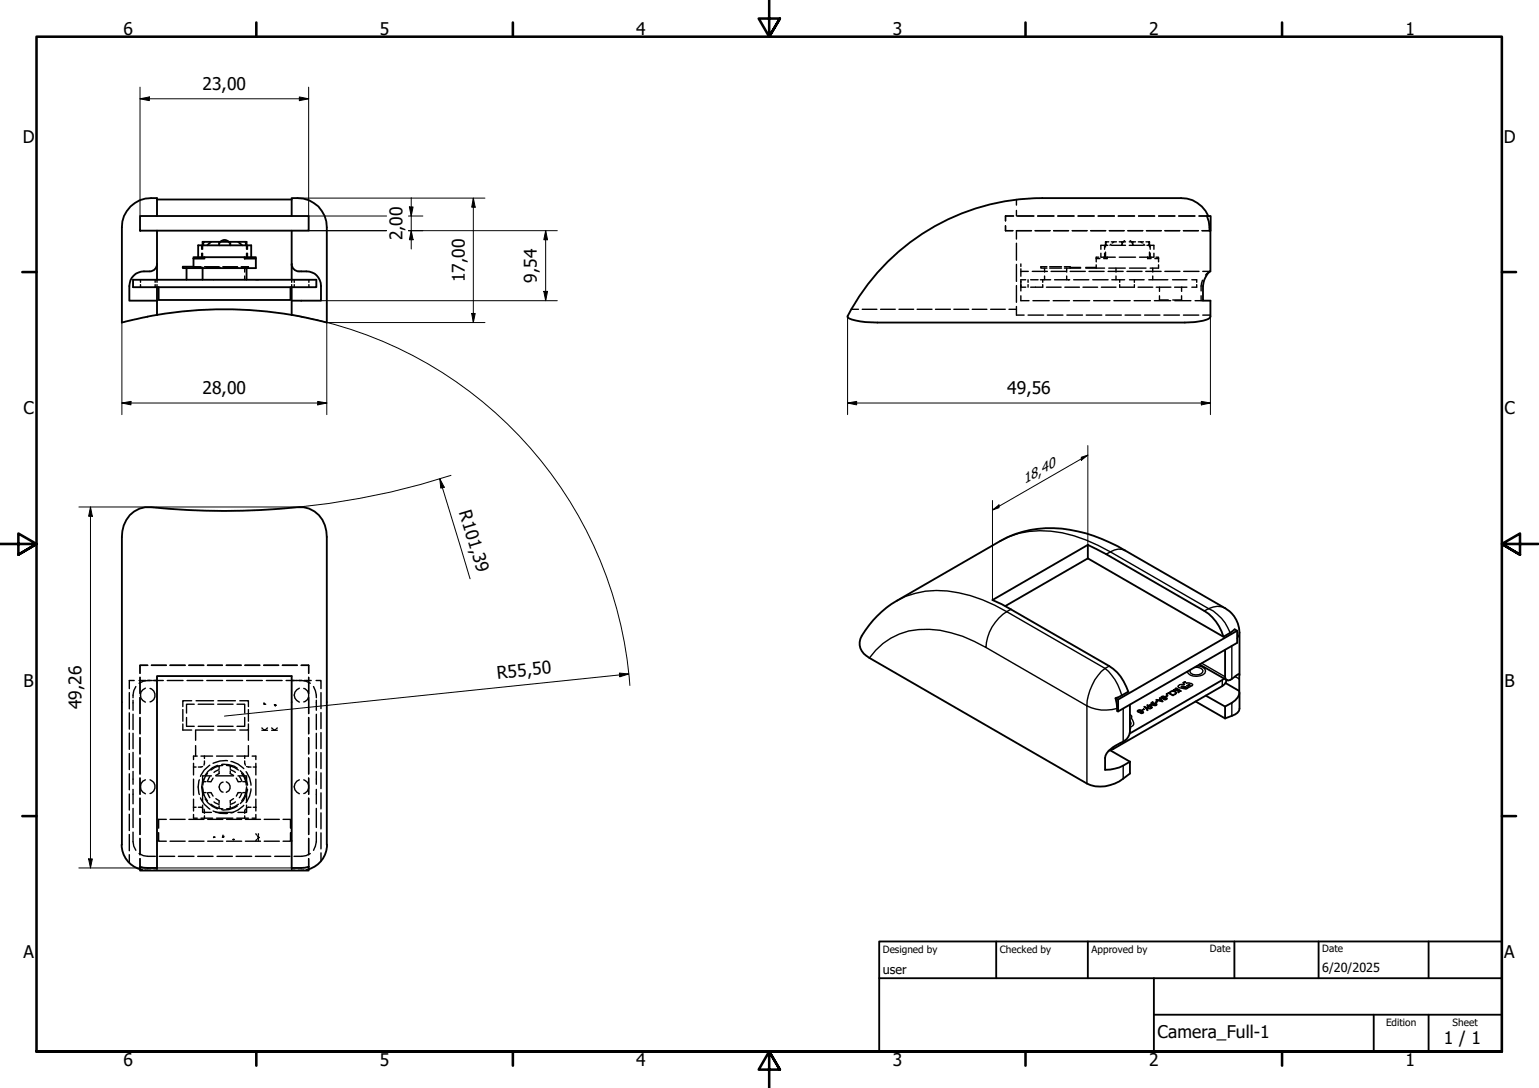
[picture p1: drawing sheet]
<svg xmlns="http://www.w3.org/2000/svg" width="420mm" height="297mm" viewBox="0 0 420 297" stroke-linecap="round" stroke-linejoin="round" font-family="sans-serif">
<!-- layer: Hidden (ISO) -->
<g fill="none" stroke="#000" stroke-width=".38">
<path d="M276.7 59h-2.2v1.3M277.5 54.5v1.5M277.5 57.5v1.5M277.8 59h4.5M283.3 59h4.4M288.8 59h4.4M294.3 59h4.4M299.8 59h4.4M305.3 59h4.5M310.8 59h4.4M316.3 59h4.4M321.8 59h4.4"/>
<path d="M327.3 59h2.2M38.4 76.4v.7M38.4 77.7v.7M42.4 76.4v.7M42.4 77.7v.7M42.9 76.4v.7M42.9 77.7v.7M52.8 72.8h2.1M55.1 67v1.1M55.1 69.1v1.1M55.3 67v1.1M55.3 69.1v1.1"/>
<path d="M55.4 73h-2v.2M55.8 72.8h4M56.3 73h3.8M58.3 76.4h.1M59.9 66.7l-.1 .3M60.2 66l-.2 .3M60.8 72.8h4M61.1 73h3.9M62.4 66l.2 .3M62.7 66.7l.2 .3M65.8 72.8h2v.4M65.9 73h1.9"/>
<path d="M66.8 73.2v1.1M66.8 75.4v1M67.3 67v1.1M67.3 69.1v1.1M67.6 67v1.1M67.6 69.1v1.1M69.8 76.4h.3M70.3 76.4h.2M79.6 76.4v.7M79.6 77.7v.7M80.3 76.4v.7M80.3 77.7v.7"/>
<path d="M84.3 76.4v.7M84.3 77.7v.7M274.5 61.6v1.4h2M277.5 66.4v4.6M277.5 72.2v4.6M277.5 78v4.5M278.7 72.1v.7M278.7 73.4v.7M278.7 78.4h1.3M280 76.4h-1.3v3M280.7 76.4v.7M280.7 77.7v.7"/>
<path d="M280.7 74.1h-2v1.3M281.4 76.4h2M281.6 63h-4.1v2.3M281.8 74.1h4.1M282.6 63h4.1M284 76.4h2.8M284.2 73.1l1.6 .1M284.7 77.7v.7h-3.3M284.7 76.4v.7M285.2 73.2v1.1M285.2 75.4v1M285.7 78.4h4"/>
<path d="M285.8 72.8l-1.6 .1M286.6 72.8h3.2M286.6 73.2h3.2M287 74.1h4.1M287.7 63h4M287.9 76.4h4.1M290.6 72.8l1.6 .1M290.6 73.2h4.4M290.7 78.4h4M291.2 73.2v1.1M291.2 75.4v1M292.2 73h2.8"/>
<path d="M292.2 74.1h4.1M292.2 73.1v.1M292.7 63h4.1M293.1 76.4h4.1M295.7 78.4h4M296.4 73h2.9M296.4 73.2h5.2M297.3 74.1h4.1M297.8 63h4.1M298.3 76.4h4.2M299.3 70.5v1M299.3 72.3v.9"/>
<path d="M299.3 70.6h1M300 70.2l-.7 .1M300.5 69.1v1.1M300.6 70.2h1M300.7 78.4h4M301.6 67v1.1M301.6 69.1v1.1M301.8 68.8v1.4M301.9 70.2h2.6M302 66v.3M302 66.7v.3M302.3 70.2v.1"/>
<path d="M302.3 70.5l-1 .1M302.5 67h-2v1.1M302.5 74.1h4.1M302.7 73.2h4.5M302.7 66h-.9v1.4M302.8 63h4.1M303.3 66.7l-.3 .3M303.4 66h.7M303.5 67h3.8M303.5 76.4h3.5M304.7 73.2v1.1M304.7 75.4v1"/>
<path d="M304.8 66h-.7l-.4 .3M305.6 66h.7v.3M305.6 70.2h4.4M305.7 77.7v.7h4v-.7M305.7 76.4v.7M306.3 66h1M307 65.7l-.5 .6-.2 .7v-.3M307.7 74.1h4.1M307.9 63h4.1M308.3 66h1.7M308.3 67h3.9M308.4 76.4h4"/>
<path d="M308.4 73.2h4.5M308.5 65.7l.6 .6 .2 .7v-.3M309.3 66v.3M309.7 76.4v.7M310.7 78.4h4M310.8 66h1.4M311.1 70.2h2.5M311.5 66l.3 .3M312.2 66.7l.3 .3M312.8 74.1h4.2M312.9 66h.7v.3M313 63h4.1"/>
<path d="M313.1 67h1.9v1.1M313.3 70.5l1 .1M313.3 70.2v.1M313.6 76.4h5.2M313.6 66h.2v1.4M313.6 66.7v.3M313.8 68.8v1.4M313.9 70.2h1.1M314 67v1.1M314 69.1v1.1M314.7 73.2v1.1M314.7 75.4v1"/>
<path d="M315 69.1v1.1M315.3 70.6h1M315.6 70.2l.7 .1M315.7 78.4h4M316.3 70.5v1M316.3 72.3v.9h-2.3M316.5 78.4v1.2M318 63h4.1M318 74.1h4.1M320.1 76.4h3.9M320.7 78.4h3.3M322.6 78.4v1.2"/>
<path d="M323.1 63h4.1M323.2 74.1h4.1M325.4 76.4h1.3v.7M326.7 77.7v.7h-1.3M328.2 63h2M328.3 76.5l-.4 1.6v1.3M328.4 74.1h2M330.3 74.1l-1.2 1M232.3 84.4h2.1M235.4 84.4h4M240.4 84.4h4M245.4 84.4h4"/>
<path d="M250.4 84.4h4M255.4 84.4h4.1M260.4 84.4h4.1M265.4 84.4h4M270.4 84.4h4M275.5 84.4h2M277.5 83.7v2.3h2.1M278.7 80.8v1.3h2.2M280.7 86h4.2M282 82.1h4.4M285.9 86h4.3M287.5 82.1h4.5"/>
<path d="M291.3 86h4.2M293.1 82.1h4.4M296.5 86h4.3M298.6 82.1h4.4M301.9 86h4.2M304.1 82.1h4.4M307.1 86h4.3M309.6 82.1h4.5M312.5 86h4.2M315.2 82.1h4.4M316.5 80.8v1.1h2.5M317.8 86h4.2"/>
<path d="M320.7 82.1h4.4M322.6 80.8v1.1h-2.4M323.1 86h4.2M326.3 82.1h2.1M327.9 80.8v1.3M328.4 86h2.1M35.3 189.1v4.4M35.3 194.6v4.5M36.3 191.2v2.7M36.3 195v4.2M36.6 185.8h-1.3v2.2M37.1 187.4l-.6 1.2-.2 1.9"/>
<path d="M38 185.8h1.8M38.2 184.9v4.4M38.2 190.4v4.4M38.2 195.9v4.4M39.7 187.9a2.03 2.03 0 0 0-1.3 1.9 2.03 2.03 0 0 0 1.3 1.9M40.3 181.6h-2.1v2.2v-2.1h2.1M41 187.9a1.92 1.92 0 0 1 1.3 1.9 1.92 1.92 0 0 1-1.3 1.8M41.3 181.6h4.1M41.3 181.7h4.1M41.5 185.8l-2.4 .2-1.1 .5M41.7 185.8h2.9M45.7 185.8h4.3"/>
<path d="M46.4 181.6h4.1M46.4 181.7h4.1M49.9 197.7v1.6h2.4M49.9 193.7v3.2M50.9 195.9v2.4h2.1M51.1 185.8h4.3M51.6 181.6h4M51.6 181.7h4M52.3 191.3h-2.4v1.6M53 192.3h-2.1v2.4M53.4 199.3v2.8M53.5 199.3h4.8"/>
<path d="M53.5 191.3h4.8M54.1 198.3h4.3M54.1 192.3h4.3M56.5 185.8h4.3M56.6 181.6h4.1M56.6 181.7h4.1M59.4 198.3h4.2M59.4 192.3h4.2M59.5 199.3h4.8M59.5 191.3h4.8M61.8 181.6h4M61.8 181.7h4"/>
<path d="M61.8 185.8h4.4M64.7 192.3h2.1v2.4M65.5 191.3h2.3v1.6M66.8 195.9v2.4h-2.1M66.9 181.6h4M66.9 181.7h4M67.3 185.8h4.3M67.8 197.7v1.6h-2.3M67.8 193.7v3.2M67.8 199.3v2.8M71.5 199.4h.2M71.5 198.7l.2 .2"/>
<path d="M71.9 199.4h.2M71.9 199.1l.2 .3M72 181.6h4.1M72 181.7h4.1M72.1 191.9v.1M72.1 199.4h.1M72.1 192.1l-.1 .1M72.3 192.2h.1M72.3 199.4h.1M72.3 199.4h.3M72.6 199.1l-.3 .3M72.7 185.8h4.3"/>
<path d="M72.8 199.4h.2M73 198.7l-.2 .2M74.2 199.4h.2M74.2 198.7l.2 .2M74.6 199.1l.3 .3h-.3M75.1 192.5h.1M75.1 192.6l.1 .2M75.2 192.5l.2 .1M75.2 199.1l-.2 .3h.2M75.5 199.4h.2M75.7 198.7l-.2 .2M77.1 181.6h4.1"/>
<path d="M77.1 181.7h4.1M78.1 185.8h4.3l1.2 .2 1.1 .5M81.7 187.9a2 2 0 0 0-1.4 1.9 2 2 0 0 0 1.4 1.9M82.2 181.6h2.1v2.2M82.2 181.7h2.1M82.9 187.9a1.92 1.92 0 0 1 1.4 1.9 1.92 1.92 0 0 1-1.4 1.8M83 185.8h2M84.3 184.9v4.4M84.3 190.4v4.4M84.3 195.9v4.4M85.6 187.4l.5 1.2 .3 1.9M86.3 185.8h1.3v2.2"/>
<path d="M86.4 191.2v2.7M86.4 195v4.2M87.6 189.1v4.4M87.6 194.5v4.4M35.3 200.1v4.5M35.3 205.7v4.4M35.3 211.3v4.3M35.3 216.8v4.4M36.3 200.2v4.2M36.3 205.4v4.2M36.3 210.6v3.5M36.3 215.5v3.9"/>
<path d="M38.2 201.4v4.5M38.2 206.9v4.4M38.2 212.4v4.4M38.2 217.9v4.5M39.7 212.9a2.03 2.03 0 0 0-1.3 1.9 2.03 2.03 0 0 0 1.3 1.9M41 212.9a1.96 1.96 0 0 1 1.3 1.9 1.96 1.96 0 0 1-1.3 1.8M52.8 209.4h.7M52.8 208.4v3.2M52.8 212.7v4.4M52.8 218.2v3.2M53.4 203.6v2.8M53.8 206.4h-1v1"/>
<path d="M54.4 212.9a6.5 6.5 0 0 0 0 4M54.7 217.9a6.4 6.4 0 0 0 2.6 3M54.9 206.4h3.1M55.3 219.8v2h2.4M55.3 214.8v4M55.3 209.3l-1.1 .1M55.4 215.4l.1 1M55.5 216.4l.4 1.2 .7 1.1M55.5 212.7a5.6 5.6 0 0 0 0 4.4M55.5 213.4h.7M55.5 216.4h.7M55.5 213.4l-.1 1"/>
<path d="M55.8 207.8l-.1 1.1M55.8 206.4v.7M56 218.1l.8 1.1 1.2 .9 1.4 .7M56.6 216.4l.7 1.4M56.6 211.1l-.7 1.1-.4 1.2M56.9 216.4h.7l.6 .9M57.3 212l-.7 1.4M57.3 208.9a6.4 6.4 0 0 0-2.6 3M57.6 219.6l1 .7 1.2 .4M57.7 211.8h-2.4v2M58.2 212.5l-.6 .9h-.7M58.4 218.9l1.4 .7"/>
<path d="M58.9 218l.9 .6v.7M58.9 211.8h4.9M59.1 206.4h4.5M59.4 209l-1.4 .6-1.2 1-.8 1.1M59.8 210.1l-1.4 .8M59.8 210.5v.7l-.9 .5M59.8 209.1l-1.2 .4-1 .7M59.8 209.1v.7M60.5 208.7a6.2 6.2 0 0 1 4.3 1M60.8 209l-1 .1M60.9 213.5a1.4 1.4 0 0 0-1.1 1.4 1.4 1.4 0 0 0 1.1 1.4M61.8 213.5a1.49 1.49 0 0 1 1 1.4 1.49 1.49 0 0 1-1 1.4"/>
<path d="M61.8 209l1.1 .1M62.1 207.7a7 7 0 0 0-3.9 .7M62.9 210.1l1.4 .8M62.9 210.5v.7l.9 .5M62.9 209.1l2.2 1.1M62.9 209.1v.7M63.1 207.9a6.3 6.3 0 0 1 3.4 2M63.8 218l-.9 .6v.7M64.3 218.9l-1.4 .7M64.5 212.5l.5 .9h.7M65 211.8h2.3v2M65.1 219.6l-2.2 1.1"/>
<path d="M65.3 212l.8 1.4M65.6 210.4a6.1 6.1 0 0 1 2 4M65.7 216.4h-.7l-.5 .9M66 211.1l.7 1.1 .4 1.2M66.1 216.4l-.8 1.4M66.4 213.4h.7M66.4 216.4h.7M66.5 219.9a7 7 0 0 1-3.4 2M66.8 206.4v.7M66.8 207.8l.2 1.1M67.1 216.4l-.4 1.2-.7 1.1M67.1 213.4l.1 1"/>
<path d="M67.2 210.7a6.3 6.3 0 0 1 1.3 3.7M67.2 215.4l-.1 1M67.3 219.8v2h-2.3M67.3 214.8v4M67.3 209.3l1.2 .1M67.6 215.4a6.1 6.1 0 0 1-2 4M67.8 203.6v2.8h-3.2M68.5 215.4a6.7 6.7 0 0 1-1.3 3.7M68.8 206.4h1v1M69.2 209.4h.6M69.8 208.4v3.2M69.8 212.7v4.4"/>
<path d="M69.8 218.2v3.2M81.7 212.9a2 2 0 0 0-1.4 1.9 2 2 0 0 0 1.4 1.9M82.9 212.9a1.96 1.96 0 0 1 1.4 1.9 1.96 1.96 0 0 1-1.4 1.8M84.3 201.4v4.5M84.3 206.9v4.4M84.3 212.4v4.4M84.3 217.9v4.5M86.4 200.2v4.2M86.4 205.4v4.2M86.4 210.6v3.5M86.4 215.5v3.9M87.6 200v4.4"/>
<path d="M87.6 205.5v4.4M87.6 211v4.3M87.6 216.5v4.3M35.3 222.3v4.4M35.3 227.8v4.5M35.3 233.3v2.3M36.3 227.2v2.6l.2 1.2 .6 1.1M36.3 220.7v5.2M38 233l1.1 .6 3.3 .2M38.2 237.3l.7 .2M38.2 223.4v4.4M38.2 228.9v4.4"/>
<path d="M38.2 234.4v2.3M39.6 237.5l1.5 .1M42.9 237v.2M42.9 237.4v.2h-.9M43.3 227.3v2.4h2.1M43.5 233.8h4.2M45.4 223.7h-2.1v2.4M46.4 229.7h4.1M46.4 223.7h4.1M48.7 233.8h4.3M51.6 229.7h4.1M51.6 223.7h4.1"/>
<path d="M52.8 222.4v1h1M52.8 220.4h.7M54 233.8h4.2M54.2 220.4l1.1 .1M54.9 223.4h3.1M55.7 220.9l.1 1.1M55.8 222.7v.7M56.7 229.7h4.1M56.7 223.7h4.1M58.2 221.4a6.3 6.3 0 0 0 3.9 .6M58.3 228.6h.1M58.9 221.8h4.9"/>
<path d="M59.1 223.4h4.5M59.2 233.8h4.2M59.8 220v.7M59.8 220.7l1 .1M60.7 228.6h.1M60.8 228.3v.2l.1-.1M60.9 228l-.1 .2M61 228.3h.2M61.8 229.7h4.2M61.8 223.7h4.2M62.9 220v.7M62.9 220.7l-1.1 .1"/>
<path d="M64.5 233.8h4.2M64.6 223.4h3.2M64.8 220.1a5.7 5.7 0 0 1-4.3 .9M66.8 222.7v.7M67 220.9l-.2 1.1M67 229.7h4.1M67 223.7h4.1M68.5 220.4l-1.2 .1M69.2 220.4h.6M69.7 233.8h4.2M69.8 227.6l.2 .4M69.8 222.4v1h-1"/>
<path d="M70.1 229.2l-.3 .3M70.3 228.2l.2 .3v-.3M70.3 229l.2-.3v.3M70.5 227.6v.4M70.5 229.2v.3M72.1 229.7h4.2M72.1 223.7h4.2M75 233.8h4.2M77.3 223.7h2v2.4M79.3 227.3v2.4h-2M79.6 237v.2M79.6 237.4v.2h.9"/>
<path d="M82.9 237.5l-1.5 .1M84.3 223.4v4.4M84.3 228.9v4.4M84.3 234.4v2.3M84.3 237.3l-.7 .2M84.7 233l-1.1 .6-3.3 .2M86.4 227.2v2.6l-.8 2.3M86.4 220.7v5.2M87.6 221.9v4.4M87.6 227.4v4.4M87.6 232.8v2.3"/>
</g>
<g fill="#000">
<circle cx="60.8" cy="76.4" r=".19"/>
<circle cx="63.6" cy="76.4" r=".19"/>
<circle cx="72.1" cy="76.4" r=".19"/>
<circle cx="72.2" cy="76.4" r=".19"/>
<circle cx="72.3" cy="76.4" r=".19"/>
<circle cx="74.9" cy="76.4" r=".19"/>
<circle cx="75" cy="76.4" r=".19"/>
<circle cx="285.1" cy="76.4" r=".19"/>
<circle cx="285.3" cy="76.4" r=".19"/>
<circle cx="292.2" cy="76.4" r=".19"/>
<circle cx="321.4" cy="76.4" r=".19"/>
<circle cx="321.5" cy="76.4" r=".19"/>
<circle cx="321.6" cy="76.4" r=".19"/>
<circle cx="322.1" cy="76.4" r=".19"/>
<circle cx="72.3" cy="192.3" r=".19"/>
<circle cx="74.9" cy="199.4" r=".19"/>
<circle cx="74.9" cy="192.5" r=".19"/>
<circle cx="74.9" cy="192.4" r=".19"/>
<circle cx="75" cy="192.5" r=".19"/>
<circle cx="75" cy="199.4" r=".19"/>
<circle cx="58.4" cy="228.5" r=".19"/>
<circle cx="58.4" cy="228.6" r=".19"/>
<circle cx="60.8" cy="228.5" r=".19"/>
<circle cx="60.8" cy="228.6" r=".19"/>
<circle cx="63.6" cy="229.2" r=".19"/>
<circle cx="70.5" cy="228.7" r=".19"/>
<circle cx="70.5" cy="228.5" r=".19"/>
<circle cx="70.5" cy="228.6" r=".19"/>
</g>
<!-- layer: Visible (ISO) -->
<g fill="none" stroke="#000" stroke-width=".51">
<path d="M38.2 59h46.1v4h-46.1zM42.9 59v-4.9a8.2 8.2 0 0 0-9.6 8v26l9.5-2.1M42.9 54.5h36.7M79.6 59v-4.9a8.2 8.2 0 0 1 9.6 8v26l-9.5-2.1M329.5 59h1v4h-.3l-.2-2.5zM329.9 59a8.1 8.1 0 0 0-7.4-4.9h-37.9a60 60 0 0 0-53.2 32.2M36.3 76.4h50.1v2h-50.1zM40.8 74.1a4.5 4.5 0 0 0-5.4 3.2l-.1 4.8h7.6M42.9 63v13.4M42.9 78.4v7.6M42.9 72.1a2 2 0 0 1-2 2M43.3 78.4v3.5h36v-3.5"/>
<path d="M50.9 73.2v3.2M52.8 70.2h3v.4h-3zM52.8 72.8h-2.9v.4h2.9M52.8 70.6v2.6h17v-2.6M54.1 70.2v-3.2h14.5v3.2M55.3 73.2v3.2M55.5 66h-.2v1M55.8 70.2h11M57.6 66h-2.1v1M59.8 66h-2.2l-1 1M59.8 66v1M59.8 66h3.1"/>
<path d="M60.2 66a1.49 1.49 0 0 1 2.2 0M62.9 66h2.1l1.1 1M62.9 66v1M65 66h2.1v1M66.8 70.2h3v.4h-3zM67.1 66h.2v1M67.3 73.2v3.2M79.6 72.1a2 2 0 0 0 2.1 2 5.5 5.5 0 0 1 4.8 1.1 4.2 4.2 0 0 1 1.1 2.9v4h-8M79.6 63v13.4M79.6 78.4v7.6M330.5 63v11.1a4.6 4.6 0 0 0-2.1 4v4h2.1v4.4a2.3 2.3 0 0 1-2 1.1l-2.3 .3-2.7 .2h-84l-4.7-.4a6.4 6.4 0 0 1-3.4-1.1v-.3M79.7 86a111 111 0 0 0-36.9 0"/>
<path d="M297 148.8l-26 15 5 2.6 26.8 15.4a12.4 12.4 0 0 1 5.2 7l-3.5 1.8 .4 1.4 .1 2.1 .2 .1v-3.2M297 148.8l5 2.5 26.8 15.5a12.1 12.1 0 0 1 5.2 7M297 148.8v3.6M274.4 165.5l22.6-13.1 37 21.4 3.1-2 .7 .4v3.3l-32.6 18.7M334.5 177.4v7.4l.1 .5 .3 .4a2.79 2.79 0 0 0 2.7-1.4l.7-.3v4.6M337.8 172.2l-32.6 18.8-.7-.4M42.9 184.6h36.7v52.4l3.6-.1 1.1-.2v1h-46.1v-1l1 .2 3.7 .1zM308.5 192.4v7.4a3.5 3.5 0 0 1-2.6 3l-2.1 1.2a4.6 4.6 0 0 0-2.1 2.9v3.3a11.6 11.6 0 0 0 6.8-2.3M313.1 193.3h.1M314.7 192.3l.1-.2-.1 .2-.2-.2 .3 .2M317.2 191.4h.1M321 187.9l.6 .4h-1.1h1.1"/>
<path d="M322.3 188.7l-.5-.3v.6M326.4 191.5l8.1 4.6M327.5 181.4l7.4 4.3M329.2 189.9l5.3 3M334.2 185.3l-25.8 15M334.5 192.9v3.2M334.6 186.5l3.7 2.1M334.8 185.7l-.5 1.1-.6 .5-29.7 17.2-1.3 .5M338.3 188.6a3.4 3.4 0 0 1-2 3.3l-1.8 1M338.4 184.3v-11.6a7.9 7.9 0 0 0-3.9-6.7l-27.4-15.7a38.2 38.2 0 0 0-25.9-5.6 25.8 25.8 0 0 0-8.1 3l-28.2 16.3a26.4 26.4 0 0 0-10 10.4 4.2 4.2 0 0 0 2.5 5.2l59.3 34.3a9.5 9.5 0 0 0 9.9-1.3l1.9-1.4v-3.3M338.4 189v4.5a2.51 2.51 0 0 1-2.1 1.9l-1.8 .7M303.1 204.8l5.4 3.1"/>
<path d="M33.2 230.6a7 7 0 0 0 5 6.7M33.3 230.6v-84a7.5 7.5 0 0 1 8-8.1 196.8 196.8 0 0 0 39.9 0 7.5 7.5 0 0 1 8 8.1v84M89.3 230.6a7 7 0 0 1-5 6.7"/>
</g>
<!-- layer: Visible Narrow (ISO) -->
<g fill="none" stroke="#000" stroke-width=".38">
<path d="M273.1 147.7a24.9 24.9 0 0 1 20.1-1.4l6.6 2.6 3.3 1.8a3.9 3.9 0 0 1 4-.4M302 151.3l1.1-.6 26.8 15.5M244.9 164a23.5 23.5 0 0 1 16.8-2.2 41.6 41.6 0 0 1 13.1 5.2M269.2 176.8l27.5 15.9M274.8 167a12.4 12.4 0 0 0-5.6 9.8 32.4 32.4 0 0 0-18.4-4.9 18 18 0 0 0-13.4 7.7M274.8 167l26.9 15.5 1.1-.7M276 166.4l-1.2 .6M329.9 166.2a11.7 11.7 0 0 1 6 6.6M329.9 166.2l-1.1 .6M334.5 166a4.7 4.7 0 0 0-4.6 .2M336.3 176.3v9M338.4 172.7l-.6 1.6"/>
<path d="M296.7 192.7a11 11 0 0 0 8.3 .7M296.7 192.7v21.2M306.3 189.9a14.1 14.1 0 0 0-4.6-7.4 14.3 14.3 0 0 0-5 10.2M306.6 193.5v9M308.5 195.1a.79 .79 0 0 1 .4 1.1l.2 .3a1.19 1.19 0 0 1 .4 1.2 1.19 1.19 0 0 1-.9 .9l-.1 .6M308.5 196.8v.1a.65 .65 0 0 1 0 1.1M310.5 194a.61 .61 0 0 1 .6-.2 .61 .61 0 0 1 .5 .4l.6 .2a.48 .48 0 0 1-.5 .4 .48 .48 0 0 1-.5-.4h-.6zM310.7 194a.34 .34 0 0 1 .4-.1 .34 .34 0 0 1 .2 .4l-.3 .1zM311.7 193.9l.7-.2zM313 193.3l1 .2 .2-.1-1.9-.4 .5 .3 .4 .7 .2-.1-.3-.6M313.1 192.5l.5 .1 .5-.3 .5 .9-1-.4-.2 .1-.2-.1 .2-.1zM313.7 192.7l.4-.2 .2 .6z"/>
<path d="M314.5 192.1l.3-.4-.5 .2a.94 .94 0 0 0 1.5 .4l-.3-.3-.7 .1M314.7 192.3h.1M315 192.1l.6 .2a.32 .32 0 0 1-.4 .2 .32 .32 0 0 1-.2-.4zM315.4 191.8l.5-.4 .1 .2zM315.6 191.1l.1-.1 .5 .2 .5-.3v-.4l.8 1zM317.1 190.2a.54 .54 0 0 1 .6-.2 .54 .54 0 0 1 .4 .5l.5 .1a.48 .48 0 0 1-.4 .5 .48 .48 0 0 1-.5-.4 .38 .38 0 0 1-.5 0 .38 .38 0 0 1-.1-.5zM317.2 190.3a.35 .35 0 0 1 .4-.1 .35 .35 0 0 1 .2 .3l-.4 .1zM317.2 191.4l-.3-.4-.5 .2 .8 .2M318.2 190.1l.6-.2-.5 .3zM318.4 189.5l.7-.4 1.3 .8-1.4-.6-.5 .3zM319.3 189l.6-.4h.6l.7 .6-.3 .3-.4 .2-.1-.1 .5-.3a.79 .79 0 0 0-.6-.6 .79 .79 0 0 0-.8 .4zM320.5 188.3l-.2 .1 1.3 .1v.6l.2-.1"/>
<path d="M321 187.9h.2l1.3 .7-.2 .1M321.7 188.3h.1M321.8 187.2a1.2 1.2 0 0 1 1.4-.2l.2-.1-.4-.5 .5-.3 .4 .4 .3-.1a1.34 1.34 0 0 1 1.4 .6l-1.1 .7-1.8-.4-.2 .1 1.8 .5-.5 .2-1.9-.3-.3-.4zM324 187.2l.5-.3 .4 .1-.5 .3zM326.1 182.2a2.04 2.04 0 0 1 2.3 .9 2.03 2.03 0 0 1-3.5 .3v-.5M326.8 181.8a1.99 1.99 0 0 1 2.3 1.4 2.16 2.16 0 0 1-2.4 1.4 2.44 2.44 0 0 1-2.6-1.2M328.1 181.1l6.4 3.7M333.7 185.7v1.6M336.3 191.9v3.5M337.2 184.7l1.1 .6M304 203.9v.6M306.6 209v3.6"/>
<circle cx="311.7" cy="194.4" r=".26"/>
<circle cx="318.1" cy="190.7" r=".27"/>
</g>
<!-- layer: Visible (ISO) -->
<g fill="#000">
<circle cx="314.8" cy="192.3" r=".25"/>
<circle cx="317.2" cy="191.4" r=".25"/>
<circle cx="323.1" cy="186.4" r=".25"/>
<circle cx="324.5" cy="187.2" r=".25"/>
<circle cx="334.8" cy="185.7" r=".25"/>
</g>
<!-- layer: Visible Narrow (ISO) -->
<circle cx="321.8" cy="188.4" r=".19" fill="#000"/>
<!-- layer: Border (ISO) -->
<g fill="none" stroke="#000" stroke-width=".7">
<path d="M70 6.1v3.9M140 6.1v3.9M210 0v10l-2.9-4.9h5.8l-2.9 4.9 2.9-4.9M280 6.1v3.9M350 6.1v3.9M6.1 74.3h3.9M410 74.3h3.9M0 148.5h10l-5-2.8v5.7l5-2.9-5 2.9M420 148.5h-10l5-2.8v5.7l-5-2.9 5 2.9M6.1 222.8h3.9M410 222.8h3.9M10 287.1v-277.1h400v277.1h-400h400"/>
<path d="M70 287.1v3.8M140 287.1v3.8M212.9 292l-2.9-4.9 2.9 4.9h-5.8l2.9-4.9v9.9M280 287.1v3.8M350 287.1v3.8"/>
</g>
<!-- layer: Title (ISO) -->
<path d="M240 257h170v30.1h-170zM272 257v10.1M297 257v10.1M337 257v10.1M360 257v10.1M390 257v10.1M240 267.1h170M315 277h95M315 267.1v20M375 277v10.1M390 277v10.1" fill="none" stroke="#000" stroke-width=".51"/>
<!-- layer: Dimension (ISO) -->
<g fill="none" stroke="#000" stroke-width=".27">
<path d="M38.2 27l2.6-.5v1zM38.2 27h46.1M38.2 23.8v35.2M81.7 26.5l2.6 .5-2.6 .5zM84.3 23.8v35.2h21.2M81.2 54.1h51.2M111.5 59h3.9M111.8 56.5h1l-.5 2.5zM112.3 54v14M129.2 54.1l.5 2.5h-.9zM129.2 54.1v34M84.3 63h21.2"/>
<path d="M111.5 63h40.6M112.3 63l.5 2.5h-1zM148.5 79.6h1l-.5 2.5zM149 63l.5 2.5h-1zM149 63v19.1M33.3 88.1v25.1M79.7 86a111 111 0 0 1 92.3 101.1M87.6 82.1h64.5M128.8 85.6h.9l-.5 2.5zM132.4 88.1h-43.2v25.1M231.4 86.3v26.9M330.5 86.5v26.7"/>
<path d="M33.3 110l2.5-.4v.9zM33.3 110h55.9M86.7 109.6l2.5 .4-2.5 .5zM231.4 110l2.5-.4v.9zM231.4 110h99.1M328 109.6l2.5 .4-2.5 .5zM21.5 138.4h60.5M24.7 138.4l.5 2.6h-1zM24.7 138.4v98.6M120.1 130.7l1.2 2.3-1 .3zM120.1 130.7l8.2 27.3M123.1 129.8a196.6 196.6 0 0 1-41.9 8.7"/>
<path d="M271 139.2l1.7-1.4v.8zM271 136.6v27.2M295.2 124.8l1.8-.5-1.8 1.4zM297 124.3l-26 14.9M297 121.7v27.1M169.1 183.8l2.5 .2-2.4 .8zM171.6 184l-110.3 11.5M21.5 237h58.1M24.2 234.5h1l-.5 2.5z"/>
</g>
<g fill="#000">
<path d="M38.2 27l2.6-.5v1zM81.7 26.5l2.6 .5-2.6 .5zM111.8 56.5h1l-.5 2.5zM129.2 54.1l.5 2.5h-.9zM112.3 63l.5 2.5h-1zM148.5 79.6h1l-.5 2.5zM149 63l.5 2.5h-1zM128.8 85.6h.9l-.5 2.5zM33.3 110l2.5-.4v.9zM86.7 109.6l2.5 .4-2.5 .5zM231.4 110l2.5-.4v.9zM328 109.6l2.5 .4-2.5 .5z"/>
<path d="M120.1 130.7l1.2 2.3-1 .3zM271 139.2l1.7-1.4v.8zM295.2 124.8l1.8-.5-1.8 1.4zM24.7 138.4l.5 2.6h-1zM169.1 183.8l2.5 .2-2.4 .8zM24.2 234.5h1l-.5 2.5z"/>
</g>
<g font-size="4.8">
<text x="33.7" y="9.6">6</text>
<text x="103.7" y="9.6">5</text>
<text x="173.7" y="9.6">4</text>
<text x="243.7" y="9.6">3</text>
<text x="313.7" y="9.6">2</text>
<text x="383.7" y="9.6">1</text>
<text x="55.2" y="24.6">23,00</text>
<text x="6.2" y="38.9">D</text>
<text x="410.5" y="38.9">D</text>
<text x="109.9" y="65.6" transform="rotate(-90 109.9 65.6)">2,00</text>
<text x="126.9" y="77" transform="rotate(-90 126.9 77)">17,00</text>
<text x="146.6" y="77.2" transform="rotate(-90 146.6 77.2)">9,54</text>
<text x="55.2" y="107.7">28,00</text>
<text x="275" y="107.7">49,56</text>
<text x="6.4" y="113.1">C</text>
<text x="410.7" y="113.1">C</text>
<text x="125.3" y="139.8" transform="rotate(73 125.3 139.8)">R101,39</text>
<text x="135.8" y="185.3" transform="rotate(-6 135.8 185.3)">R55,50</text>
<text x="6.4" y="187.4">B</text>
<text x="410.7" y="187.4">B</text>
<text x="22.3" y="193.7" transform="rotate(-90 22.3 193.7)">49,26</text>
<text x="6.4" y="261.7">A</text>
<text x="410.7" y="261.7">A</text>
<text x="316" y="283.5">Camera_Full-1</text>
<text x="394.2" y="285">1 / 1</text>
<text x="33.7" y="290.9">6</text>
<text x="103.7" y="290.9">5</text>
<text x="173.7" y="290.9">4</text>
<text x="243.7" y="290.9">3</text>
<text x="313.7" y="290.9">2</text>
<text x="383.7" y="290.9">1</text>
</g>
<text font-size="3.9" x="279.8" y="132.2" transform="rotate(-30 279.8 132.2)">18,40</text>
<g font-size="3.4">
<text x="241" y="266">user</text>
<text x="361" y="265.5">6/20/2025</text>
</g>
<g font-size="2.7">
<text x="241" y="260.1">Designed by</text>
<text x="273" y="260.1">Checked by</text>
<text x="298" y="260.1">Approved by</text>
<text x="330.3" y="260">Date</text>
<text x="361" y="260">Date</text>
<text x="378.4" y="280.1">Edition</text>
<text x="396.6" y="280.1">Sheet</text>
</g>
</svg>
